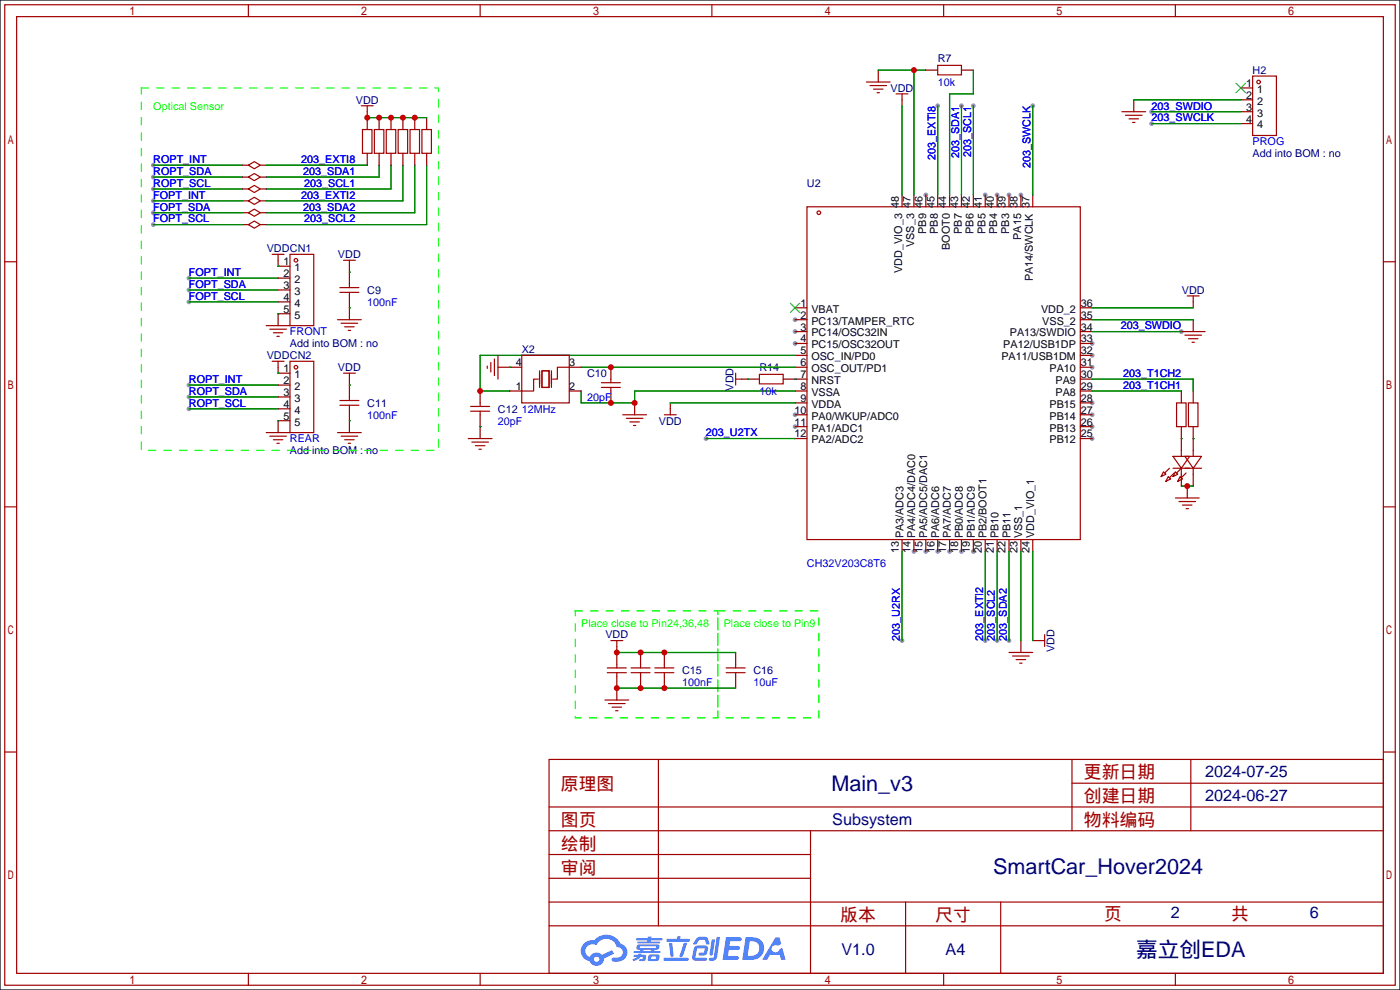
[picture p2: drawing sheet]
<svg xmlns="http://www.w3.org/2000/svg" width="299mm" height="212mm" viewBox="0 0 299 212" stroke-linecap="round" stroke-linejoin="round" font-family="sans-serif">
<path d="M0 0h299.2v211.6h-299.2z" fill="#fff" stroke="#000" stroke-width=".25"/>
<g fill="#999">
<circle cx="169.9" cy="68.3" r=".51"/>
<circle cx="169.9" cy="70.9" r=".51"/>
<circle cx="169.9" cy="73.4" r=".51"/>
<circle cx="169.9" cy="88.6" r=".51"/>
<circle cx="169.9" cy="91.2" r=".51"/>
<circle cx="195.3" cy="117.9" r=".51"/>
<circle cx="197.9" cy="117.9" r=".51"/>
<circle cx="200.4" cy="117.9" r=".51"/>
<circle cx="202.9" cy="117.9" r=".51"/>
<circle cx="205.5" cy="117.9" r=".51"/>
<circle cx="208" cy="117.9" r=".51"/>
<circle cx="233.4" cy="73.4" r=".51"/>
<circle cx="233.4" cy="75.9" r=".51"/>
<circle cx="233.4" cy="78.5" r=".51"/>
<circle cx="233.4" cy="86.1" r=".51"/>
<circle cx="233.4" cy="88.6" r=".51"/>
<circle cx="233.4" cy="91.2" r=".51"/>
<circle cx="233.4" cy="93.7" r=".51"/>
<circle cx="197.9" cy="41.7" r=".51"/>
<circle cx="210.6" cy="41.7" r=".51"/>
<circle cx="213.1" cy="41.7" r=".51"/>
<circle cx="215.6" cy="41.7" r=".51"/>
<circle cx="218.2" cy="41.7" r=".51"/>
<circle cx="252.5" cy="70.9" r=".51"/>
<circle cx="220.7" cy="22.6" r=".51"/>
<circle cx="215.6" cy="136.9" r=".51"/>
<circle cx="213.1" cy="136.9" r=".51"/>
<circle cx="205.5" cy="22.6" r=".51"/>
<circle cx="208" cy="22.6" r=".51"/>
<circle cx="32.8" cy="37.8" r=".51"/>
<circle cx="32.8" cy="40.4" r=".51"/>
<circle cx="32.8" cy="35.3" r=".51"/>
<circle cx="150.9" cy="93.7" r=".51"/>
<circle cx="192.8" cy="136.9" r=".51"/>
<circle cx="210.6" cy="136.9" r=".51"/>
<circle cx="200.4" cy="22.6" r=".51"/>
<circle cx="246.1" cy="26.4" r=".51"/>
<circle cx="246.1" cy="23.9" r=".51"/>
<circle cx="40.4" cy="62" r=".51"/>
<circle cx="40.4" cy="64.5" r=".51"/>
<circle cx="40.4" cy="59.4" r=".51"/>
<circle cx="40.4" cy="82.3" r=".51"/>
<circle cx="40.4" cy="87.4" r=".51"/>
<circle cx="40.4" cy="84.8" r=".51"/>
<circle cx="32.8" cy="45.5" r=".51"/>
<circle cx="32.8" cy="48" r=".51"/>
<circle cx="32.8" cy="42.9" r=".51"/>
</g>
<g fill="none" stroke="#a10000" stroke-width=".25">
<path d="M1 1h297.2v209.6h-297.2zM3.6 3.6h292.1v204.4h-292.1zM53.1 1v2.6M102.6 1v2.6M152.1 1v2.6M201.7 1v2.6M251.2 1v2.6M1 55.9h2.6M295.7 55.9h2.5M1 108.3h2.6M295.7 108.3h2.5M1 160.7h2.6"/>
<path d="M117.3 162.3h178.4v45.7h-178.4zM117.3 177.5h178.4M117.3 172.5h178.4M140.7 162.3v35.6M173.2 177.5v30.5M229.1 162.3v15.2M229.1 167.4h66.6M254.5 162.3v15.2M295.7 160.7h2.5M117.3 182.6h55.9M117.3 197.9h178.4M117.3 192.8h178.4"/>
<path d="M117.3 187.7h55.9M193.5 192.8v15.2M213.9 192.8v15.2M53.1 208v2.6M102.6 208v2.6M152.1 208v2.6M201.7 208v2.6M251.2 208v2.6"/>
</g>
<g fill="#5487ff">
<path d="M155.2 200.3h2.6a.48 .48 0 0 1 .7 .4 .48 .48 0 0 1-.6 .4h-1.8l-.2 1.1h1.9a.43 .43 0 0 1 .4 .4 .43 .43 0 0 1-.5 .4h-1.9l-.2 1.3h1.7a.45 .45 0 0 1 .5 .2 .45 .45 0 0 1-.1 .6h-3.3z"/>
<path d="M165.7 200.3h.9l.4 1.5-.8 .3a.84 .84 0 0 0-1.2 .3 .84 .84 0 0 0 .4 1.1 .84 .84 0 0 0 1.1-.4l.1-.2 .6-.3 .7 2.5h-1l-.2-1h-2.1l-.6 1h-1.1z"/>
<path d="M152.1 200.8h.7l-.5 3.1a.36 .36 0 0 1-.3 .3 .36 .36 0 0 1-.4-.3z"/>
<path d="M153.2 200.2h.7l-.6 4.3a1.13 1.13 0 0 1-1.8 .6l.2-.4h.7l.2-.2z"/>
<path d="M148.9 200.6l.6-.4h1a.77 .77 0 0 1 .9 .5l.3 1-.2 .2h-.5l-.3-.9-.2-.2-1 .1-.7 1-.6-.1-.1-.2z"/>
<path d="M148.4 202.4l.6-.3h1.7a.81 .81 0 0 1 .7 .5 .81 .81 0 0 1-.2 .8 .81 .81 0 0 1-.9 .8h-.7a.32 .32 0 0 1-.3-.3 .32 .32 0 0 1 .4-.3h.7l.2-.9-1.6 .1-.4 1.8 2.2 .1a.32 .32 0 0 1 .3 .4 .32 .32 0 0 1-.4 .2h-2.2l-.5-.3-.1-.5z"/>
<path d="M141.9 204.7h5a.33 .33 0 0 1 .3 .3 .33 .33 0 0 1-.3 .3h-4.9l-.2-.1z"/>
<path d="M146.1 201.5h.8l-.7 2a.98 .98 0 0 1-.7 1.1l-.3-.3z"/>
<path d="M143 201.6h.7l.3 2.5a.34 .34 0 0 1-.3 .4 .34 .34 0 0 1-.4-.3z"/>
<path d="M142.5 200.7h2.1l.3-.6h.6l-.1 .6h1.7a.32 .32 0 0 1 .4 .3 .32 .32 0 0 1-.4 .3h-4.5l-.2-.2z"/>
<path d="M135.5 204.1h.9l.1-.3h.6v.3h.8a.82 .82 0 0 1-.5 1.3h-.8v-.4l.7-.1 .1-.3a.68 .68 0 0 0-1 .4l-1.1 .4-.1-.4 .9-.5h-.7z"/>
<path d="M136 200.5h2.4l.1-.3h.7v.3h2.2l.2 .3-.2 .2h-2.3v.2h1.8l.2 .3-.2 .1h-4.5l-.1-.4h2l.1-.2h-2.3l-.1-.2z"/>
<path d="M159.4 200.3l-.8 4.9h1.7a2.5 2.5 0 0 0 3-2.5 2.5 2.5 0 0 0-3.1-2.4zM160.3 201.1a1.61 1.61 0 0 1 2 1.5 1.61 1.61 0 0 1-1.8 1.7h-.7z"/>
<path d="M136.2 202a.55 .55 0 0 0-.2 .8 .55 .55 0 0 0 .7 .2l.1 .3h-1.3v.3l5.4 .1 .3-.2-.2-.2h-1.2l.2-.3a.7 .7 0 0 0 .8-.3 .7 .7 0 0 0 0-.8l-4.2-.1zM136.8 202.3l3.3-.1 .1 .1-.2 .3h-3.2zM137.5 203h1.7l-.2 .3h-1.4z"/>
<path d="M138.6 204.2a1.05 1.05 0 0 0 0 1.2 2.91 2.91 0 0 0 2.2-.2 .98 .98 0 0 0 0-1.2h-1.6zM139.2 204.5l.9-.1 .1 .4-.2 .2-.8-.1z"/>
<path d="M124.9 201.6a2.23 2.23 0 0 0-.7 2.3 2.23 2.23 0 0 0 1.8 1.6 1.58 1.58 0 0 0 1.8 .9 1.58 1.58 0 0 0 1.3-1.5l2.2-1.1-.5-.7-2.1 1a1.65 1.65 0 0 0-2.7 .4 1.45 1.45 0 0 1-.8-1.9 1.45 1.45 0 0 1 2-.7l.3 .1a2.3 2.3 0 0 1 2.3-1.3 2.3 2.3 0 0 1 2 1.7 1.12 1.12 0 0 1 1.3 1 1.12 1.12 0 0 1-1.1 1.2h-.7a.45 .45 0 0 0-.6 .4 .45 .45 0 0 0 .5 .5 2.21 2.21 0 0 0 2.2-.5 2.21 2.21 0 0 0 .5-2.3 2.13 2.13 0 0 0-1.3-1.1 3.3 3.3 0 0 0-5.6-.7l-1.1 .1zM127 205a.57 .57 0 0 1 1.1 0 .57 .57 0 0 1-1.1 0z"/>
</g>
<g fill="none" stroke="#a10000" stroke-width=".25">
<path d="M185.2 17.5h5M185.9 18.3h3.6M186.7 19.1h2M187.5 19.8h.5M200.4 14h5.1v2h-5.1zM267.7 16.3h5.1v12.7h-5.1zM53.1 35.3l1.3-.8 1.2 .8-1.2 .8zM53.1 37.8l1.3-.7 1.2 .7-1.2 .8zM77.2 22.6h2.6M77.5 27.7h2v5.1h-2zM78.5 22.6v1.3M80 27.7h2v5.1h-2z"/>
<path d="M82.5 27.7h2.1v5.1h-2.1zM85.1 27.7h2v5.1h-2zM87.6 27.7h2.1v5.1h-2.1zM90.2 27.7h2v5.1h-2zM191.5 20.1h2.6M192.8 20.1v1.2M239.8 23.9h5.1M240.5 24.6h3.6M241.3 25.4h2M242.1 26.2h.5M53.1 42.9l1.3-.7 1.2 .7-1.2 .8zM53.1 45.5l1.3-.8 1.2 .8-1.2 .7z"/>
<path d="M53.1 48l1.3-.8 1.2 .8-1.2 .8zM53.1 40.4l1.3-.8 1.2 .8-1.2 .7zM58.2 54.4h2.5M59.4 54.4v1.2M62 54.4h5.1v15.2h-5.1zM73.4 55.6h2.5M74.7 55.6v1.3M172.5 44.2h58.4v71.1h-58.4zM56.9 69.6h5.1M57.7 70.4h3.5M58.2 77.2h2.5M58.4 71.1h2.1"/>
<path d="M59.2 71.9h.5M59.4 77.2v1.3M62 77.2h5.1v15.3h-5.1zM72.1 68.3h5.1M72.6 62.5h4.1M72.6 61.5h4.1M72.9 69.1h3.6M73.4 79.8h2.5M73.7 69.8h2M74.4 70.6h.5M74.7 60.7v.8M74.7 62.5v.7"/>
<path d="M74.7 79.8v1.2M104.1 78.2v.5M104.9 77.5v2M105.7 76.7v3.6M106.4 75.9v5.1M111.5 75.9h10.2v10.2h-10.2zM115.3 79.2v3.6M115.8 79.2h1.5v3.6h-1.5zM117.9 79.2v3.6M121.7 78.5h-2.6v2.5h-1M157.2 79.8v2.5M252.5 70.9h5.1"/>
<path d="M253.2 71.6h3.6M253.7 63.2h2.6M254 72.4h2M254.8 73.2h.5M255 63.2v1.3M56.9 92.5h5.1M57.7 93.2h3.5M58.4 94h2.1M59.2 94.7h.5M72.1 92.5h5.1M72.6 86.6h4.1M72.6 85.6h4.1"/>
<path d="M72.9 93.2h3.6M73.7 94h2M74.4 94.7h.5M74.7 84.8v.8M74.7 86.6v.8M100.1 93.7h5.1M100.6 87.9h4M100.6 86.9h4M100.8 94.5h3.6M101.6 95.2h2M102.4 96h.5M102.6 86.1v.8"/>
<path d="M102.6 87.9v.7M115.1 81h-1.1v2.6h-2.5M128.5 82.8h4.1M128.5 81.8h4.1M130.6 81v.8M130.6 82.8v.8M133.1 88.6h5.1M133.9 89.4h3.5M134.6 90.2h2.1M135.4 90.9h.5M142 88.6h2.5M143.3 87.4v1.2"/>
<path d="M157.2 81h1.3M162.3 80h5.1v2h-5.1zM250.7 97.5h3.6l-1.8 2.6zM251.5 86.1h2v5.1h-2zM252.5 96.3v1.2M253.2 97.5h3.6l-1.8 2.6zM254 86.1h2v5.1h-2zM255 96.3v1.2M248.7 100.8l.5 .5-1 .6zM249.7 101.9l.5 .5-1 .5zM249.9 100.1l-1 1M250.7 100.1h6.1"/>
<path d="M251 101.1l-1.1 1M251.2 100.8l.5 .5-1 .6zM251.2 106.4h5.1M251.5 101.1l1-1v1.2M252 107.2h3.5M252.2 101.9l.5 .5-1 .5zM252.7 107.9h2.1M253.5 108.7h.5M253.5 101.1l-1 1M255 100.1v1.2M130.6 136.9h2.5M131.8 136.9v1.3"/>
<path d="M215.6 139.4h5.1M222 136.9h1.3M223.3 135.6v2.6M129.3 149.6h5.1M129.8 143.8h4.1M129.8 142.7h4.1M130 150.4h3.6M130.8 151.1h2M131.6 151.9h.5M131.8 142v.7M131.8 143.8v.7M134.9 143.8h4"/>
<path d="M134.9 142.7h4M136.9 142v.7M136.9 143.8v.7M140 143.8h4M140 142.7h4M142 142v.7M142 143.8v.7M155.2 143.8h4.1M155.2 142.7h4.1M157.2 142v.7M157.2 143.8v.7M216.4 140.2h3.6"/>
<path d="M217.2 141h2M217.9 141.7h.5"/>
<circle cx="269" cy="17.5" r=".38"/>
<circle cx="63.2" cy="55.6" r=".38"/>
<circle cx="175" cy="45.5" r=".38"/>
<circle cx="63.2" cy="78.5" r=".38"/>
</g>
<g fill="none" stroke="#870000" stroke-width=".25">
<path d="M187.7 15v2.5M197.9 15h2.5M205.5 15h2.5M265.2 18.8h2.5M51.8 35.3h1.3M51.8 37.8h1.3M55.6 35.3h1.3M55.6 37.8h1.3M78.5 23.9v3.8M78.5 32.8v2.5M81 25.1v2.6M81 32.8v2.5"/>
<path d="M83.6 25.1v2.6M83.6 32.8v2.5M86.1 25.1v2.6M86.1 32.8v2.5M88.6 25.1v2.6M88.6 32.8v2.5M91.2 25.1v2.6M91.2 32.8v2.5M192.8 21.3v1.3M242.3 21.3v2.6M265.2 21.3h2.5M265.2 23.9h2.5"/>
<path d="M265.2 26.4h2.5M51.8 42.9h1.3M51.8 45.5h1.3M51.8 48h1.3M51.8 40.4h1.3M55.6 42.9h1.3M55.6 45.5h1.3M55.6 48h1.3M55.6 40.4h1.3M59.4 55.6v1.3h2.6M59.4 59.4h2.6M74.7 56.9v3.8"/>
<path d="M192.8 41.7v2.5M195.3 41.7v2.5M197.9 41.7v2.5M200.4 41.7v2.5M202.9 41.7v2.5M205.5 41.7v2.5M208 41.7v2.5M210.6 41.7v2.5M213.1 41.7v2.5M215.6 41.7v2.5M218.2 41.7v2.5M220.7 41.7v2.5"/>
<path d="M59.4 78.5v1.3h2.6M59.4 62h2.6M59.4 64.5h2.6M62 67.1h-2.6v2.5M74.7 63.2v5.1M106.4 78.5h5.1M121.7 78.5h2.5M130.6 78.5v2.5M169.9 65.8h2.6M169.9 68.3h2.6M169.9 70.9h2.6M169.9 73.4h2.6"/>
<path d="M169.9 75.9h2.6M169.9 78.5h2.6M230.9 65.8h2.5M230.9 68.3h2.5M230.9 70.9h2.5M230.9 73.4h2.5M230.9 75.9h2.5M230.9 78.5h2.5M255 64.5v1.3M255 68.3v2.6M59.4 82.3h2.6M59.4 84.8h2.6"/>
<path d="M59.4 87.4h2.6M62 89.9h-2.6v2.6M74.7 81v3.8M74.7 87.4v5.1M102.6 83.6v2.5M102.6 88.6v5.1M109 83.6h2.5M121.7 83.6h2.5M130.6 83.6v2.5M135.6 86.1v2.5M143.3 86.1v1.3M158.5 81h3.8"/>
<path d="M167.4 81h5.1M169.9 83.6h2.6M169.9 86.1h2.6M169.9 88.6h2.6M169.9 91.2h2.6M169.9 93.7h2.6M230.9 81h2.5M230.9 83.6h2.5M230.9 86.1h2.5M230.9 88.6h2.5M230.9 91.2h2.5M230.9 93.7h2.5"/>
<path d="M252.5 83.6v2.5M252.5 91.2v5.1M255 83.6v2.5M255 91.2v5.1M192.8 115.3v2.6M195.3 115.3v2.6M197.9 115.3v2.6M200.4 115.3v2.6M202.9 115.3v2.6M205.5 115.3v2.6M208 115.3v2.6M210.6 115.3v2.6"/>
<path d="M213.1 115.3v2.6M215.6 115.3v2.6M218.2 115.3v2.6M220.7 115.3v2.6M252.5 101.3v2.6M253.7 103.9v2.5M255 101.3v2.6M131.8 138.2v3.8M136.9 139.4v2.6M142 139.4v2.6M157.2 139.4v2.6M218.2 136.9v2.5"/>
<path d="M220.7 136.9h1.3M131.8 144.5v5.1M136.9 144.5v2.6M142 144.5v2.6M157.2 144.5v2.6"/>
</g>
<path d="M264.2 17.8l2 2M266.2 17.8l-2 2M168.9 64.8l2 2M170.9 64.8l-2 2" fill="none" stroke="#3c3" stroke-width=".25"/>
<g fill="none" stroke="#008700" stroke-width=".25">
<path d="M187.7 15h10.2M195.3 15v26.7M208 15v5.1h-5.1v21.6M32.8 37.8h19M32.8 35.3h19M56.9 35.3h21.6M78.5 25.1h12.7M81 35.3v2.5h-24.1M83.6 35.3v5.1h-26.7M86.1 35.3v7.6h-29.2M88.6 35.3v10.2h-31.7M91.2 35.3v12.7h-34.3"/>
<path d="M192.8 22.6v19.1M200.4 22.6v19.1M205.5 22.6v19.1M208 22.6v19.1M220.7 22.6v19.1M242.3 21.3h22.9M246.1 26.4h19.1M246.1 23.9h19.1M32.8 45.5h19M32.8 48h19M32.8 40.4h19M32.8 42.9h19"/>
<path d="M40.4 59.4h19M59.4 56.9h.1M74.7 58.2h.1M40.4 62h19M40.4 64.5h19M59.4 79.8h.1M59.4 67.1h.1M74.7 65.8h.1M109 78.5h.1M124.2 78.5h45.7M169.9 75.9h-67.3v7.7h6.4M233.4 65.8h21.6"/>
<path d="M233.4 68.3h21.6M233.4 70.9h19.1M40.4 82.3h19M40.4 87.4h19M40.4 84.8h19M59.4 89.9h.1M74.7 82.3h.1M74.7 89.9h.1M102.6 91.2h.1M124.2 83.6v2.5h11.4v-2.5h34.3M143.3 86.1h26.6M150.9 93.7h19"/>
<path d="M159.8 81h.1M169.9 81h.1M233.4 83.6h19.1M233.4 81h21.6v2.6M252.5 93.7h.1M255 93.7h.1M192.8 117.9v19M210.6 117.9v19M213.1 117.9v19M215.6 117.9v19M218.2 117.9v19M220.7 117.9v19"/>
<path d="M252.5 103.9h2.5M131.8 139.4h25.4M131.8 147.1h25.4"/>
</g>
<path d="M30.2 18.8h63.5v77.5h-63.5zM122.9 130.6h30.5v22.8h-30.5zM153.4 130.6h21.6v22.8h-21.6z" fill="none" stroke="#0f0" stroke-width=".25" stroke-dasharray="1.5 1.8"/>
<g fill="#c00">
<circle cx="195.3" cy="15" r=".63"/>
<circle cx="135.6" cy="86.1" r=".63"/>
<circle cx="130.6" cy="86.1" r=".63"/>
<circle cx="81" cy="25.1" r=".63"/>
<circle cx="78.5" cy="25.1" r=".63"/>
<circle cx="83.6" cy="25.1" r=".63"/>
<circle cx="88.6" cy="25.1" r=".63"/>
<circle cx="86.1" cy="25.1" r=".63"/>
<circle cx="102.6" cy="83.6" r=".63"/>
<circle cx="130.6" cy="78.5" r=".63"/>
<circle cx="253.7" cy="103.9" r=".63"/>
<circle cx="131.8" cy="147.1" r=".63"/>
<circle cx="136.9" cy="147.1" r=".63"/>
<circle cx="142" cy="147.1" r=".63"/>
<circle cx="131.8" cy="139.4" r=".63"/>
<circle cx="136.9" cy="139.4" r=".63"/>
<circle cx="142" cy="139.4" r=".63"/>
</g>
<g font-size="4.6" fill="#000080">
<text x="177.7" y="169">Main_v3</text>
<text x="212.2" y="186.8">SmartCar_Hover2024</text>
<text x="242.8" y="204.6">嘉立创EDA</text>
</g>
<g font-size="3.8" fill="#a00000">
<text x="231.6" y="166.4">更新日期</text>
<text x="119.9" y="168.9">原理图</text>
<text x="231.6" y="171.5">创建日期</text>
<text x="119.9" y="176.5">图页</text>
<text x="231.6" y="176.5">物料编码</text>
<text x="119.9" y="181.6">绘制</text>
<text x="119.9" y="186.7">审阅</text>
<text x="179.6" y="196.9">版本</text>
<text x="199.9" y="196.9">尺寸</text>
<text x="236" y="196.6">页</text>
<text x="263.1" y="196.6">共</text>
</g>
<g font-size="3.5" fill="#000080">
<text x="257.6" y="166.1">2024-07-25</text>
<text x="257.6" y="171.1">2024-06-27</text>
<text x="177.9" y="176.2">Subsystem</text>
<text x="250.2" y="196.3">2</text>
<text x="280" y="196.3">6</text>
<text x="179.8" y="204.2">V1.0</text>
<text x="202.1" y="204.2">A4</text>
</g>
<g font-size="2.3" fill="#000080">
<text x="200.4" y="13.3">R7</text>
<text x="267.7" y="15.8">H2</text>
<text x="76" y="22.1">VDD</text>
<text x="190.3" y="19.6">VDD</text>
<text x="267.7" y="33.6">Add into BOM : no</text>
<text x="172.5" y="39.9">U2</text>
<text x="57" y="53.9">VDDCN1</text>
<text x="72.2" y="55.2">VDD</text>
<text x="78.5" y="62.8">C9</text>
<text x="252.6" y="62.8">VDD</text>
<text x="57" y="76.8">VDDCN2</text>
<text x="62" y="74.2">Add into BOM : no</text>
<text x="111.5" y="75.5">X2</text>
<text x="72.2" y="79.3">VDD</text>
<text x="125.5" y="80.6">C10</text>
<text x="156.8" y="83.5" transform="rotate(-90 156.8 83.5)">VDD</text>
<text x="162.3" y="79.3">R14</text>
<text x="78.5" y="86.9">C11</text>
<text x="106.4" y="88.2">C12</text>
<text x="140.8" y="90.7">VDD</text>
<text x="62" y="97.1">Add into BOM : no</text>
<text x="129.4" y="136.4">VDD</text>
<text x="225.3" y="139.3" transform="rotate(-90 225.3 139.3)">VDD</text>
<text x="145.8" y="144.1">C15</text>
<text x="161" y="144.1">C16</text>
</g>
<g font-size="2.3" fill="#0f0">
<text x="32.8" y="23.4">Optical Sensor</text>
<text x="124.2" y="133.9">Place close to Pin24,36,48</text>
<text x="154.7" y="133.9">Place close to Pin9</text>
</g>
<g font-size="2.3" fill="#00f">
<text x="200.4" y="18.3">10k</text>
<text x="246.1" y="23.4">203_SWDIO</text>
<text x="246.1" y="26">203_SWCLK</text>
<text x="32.8" y="34.8">ROPT_INT</text>
<text x="64.4" y="34.8">203_EXTI8</text>
<text x="199.9" y="34.2" transform="rotate(-90 199.9 34.2)">203_EXTI8</text>
<text x="205" y="33.8" transform="rotate(-90 205 33.8)">203_SDA1</text>
<text x="207.6" y="33.5" transform="rotate(-90 207.6 33.5)">203_SCL1</text>
<text x="220.3" y="36" transform="rotate(-90 220.3 36)">203_SWCLK</text>
<text x="267.7" y="31">PROG</text>
<text x="32.8" y="37.4">ROPT_SDA</text>
<text x="32.8" y="39.9">ROPT_SCL</text>
<text x="64.8" y="37.4">203_SDA1</text>
<text x="65" y="39.9">203_SCL1</text>
<text x="32.8" y="45">FOPT_SDA</text>
<text x="32.8" y="47.5">FOPT_SCL</text>
<text x="32.8" y="42.5">FOPT_INT</text>
<text x="64.4" y="42.5">203_EXTI2</text>
<text x="64.8" y="45">203_SDA2</text>
<text x="65" y="47.5">203_SCL2</text>
<text x="40.4" y="59">FOPT_INT</text>
<text x="40.4" y="61.5">FOPT_SDA</text>
<text x="40.4" y="64.1">FOPT_SCL</text>
<text x="78.5" y="65.3">100nF</text>
<text x="62" y="71.7">FRONT</text>
<text x="239.5" y="70.4">203_SWDIO</text>
<text x="40.4" y="81.8">ROPT_INT</text>
<text x="240" y="83.1">203_T1CH1</text>
<text x="240" y="80.6">203_T1CH2</text>
<text x="40.4" y="86.9">ROPT_SCL</text>
<text x="40.4" y="84.4">ROPT_SDA</text>
<text x="78.5" y="89.5">100nF</text>
<text x="111.5" y="88.2">12MHz</text>
<text x="125.5" y="85.6">20pF</text>
<text x="162.3" y="84.4">10k</text>
<text x="62" y="94.5">REAR</text>
<text x="106.4" y="90.7">20pF</text>
<text x="150.9" y="93.3">203_U2TX</text>
<text x="172.5" y="121.2">CH32V203C8T6</text>
<text x="192.3" y="136.9" transform="rotate(-90 192.3 136.9)">203_U2RX</text>
<text x="210.1" y="136.9" transform="rotate(-90 210.1 136.9)">203_EXTI2</text>
<text x="212.6" y="136.9" transform="rotate(-90 212.6 136.9)">203_SCL2</text>
<text x="215.2" y="136.9" transform="rotate(-90 215.2 136.9)">203_SDA2</text>
<text x="145.8" y="146.6">100nF</text>
<text x="161" y="146.6">10uF</text>
</g>
<g font-size="2.3">
<text x="266.3" y="18.6">1</text>
<text x="266.3" y="21.1">2</text>
<text x="266.3" y="23.6">3</text>
<text x="268.7" y="19.8">1</text>
<text x="268.7" y="22.4">2</text>
<text x="266.3" y="26.2">4</text>
<text x="268.7" y="24.9">3</text>
<text x="268.7" y="27.5">4</text>
<text x="192.1" y="44.6" transform="rotate(-90 192.1 44.6)">48</text>
<text x="194.6" y="44.6" transform="rotate(-90 194.6 44.6)">47</text>
<text x="197.1" y="44.6" transform="rotate(-90 197.1 44.6)">46</text>
<text x="199.7" y="44.6" transform="rotate(-90 199.7 44.6)">45</text>
<text x="202.2" y="44.6" transform="rotate(-90 202.2 44.6)">44</text>
<text x="204.8" y="44.6" transform="rotate(-90 204.8 44.6)">43</text>
<text x="207.3" y="44.6" transform="rotate(-90 207.3 44.6)">42</text>
<text x="209.8" y="44.6" transform="rotate(-90 209.8 44.6)">41</text>
<text x="212.4" y="44.6" transform="rotate(-90 212.4 44.6)">40</text>
<text x="214.9" y="44.6" transform="rotate(-90 214.9 44.6)">39</text>
<text x="217.5" y="44.6" transform="rotate(-90 217.5 44.6)">38</text>
<text x="220" y="44.6" transform="rotate(-90 220 44.6)">37</text>
<text x="195.4" y="52.8" transform="rotate(-90 195.4 52.8)">VSS_3</text>
<text x="197.9" y="50" transform="rotate(-90 197.9 50)">PB9</text>
<text x="200.5" y="50" transform="rotate(-90 200.5 50)">PB8</text>
<text x="203" y="53.4" transform="rotate(-90 203 53.4)">BOOT0</text>
<text x="205.5" y="50" transform="rotate(-90 205.5 50)">PB7</text>
<text x="208.1" y="50" transform="rotate(-90 208.1 50)">PB6</text>
<text x="210.6" y="50" transform="rotate(-90 210.6 50)">PB5</text>
<text x="213.2" y="50" transform="rotate(-90 213.2 50)">PB4</text>
<text x="215.7" y="50" transform="rotate(-90 215.7 50)">PB3</text>
<text x="218.2" y="51.3" transform="rotate(-90 218.2 51.3)">PA15</text>
<text x="60.6" y="56.7">1</text>
<text x="60.6" y="59.2">2</text>
<text x="62.9" y="57.9">1</text>
<text x="192.8" y="58.3" transform="rotate(-90 192.8 58.3)">VDD_VIO_3</text>
<text x="60.6" y="61.7">3</text>
<text x="60.6" y="64.3">4</text>
<text x="62.9" y="60.5">2</text>
<text x="62.9" y="63">3</text>
<text x="62.9" y="65.6">4</text>
<text x="171.1" y="65.6">1</text>
<text x="220.8" y="60.1" transform="rotate(-90 220.8 60.1)">PA14/SWCLK</text>
<text x="231" y="65.6">36</text>
<text x="60.6" y="66.8">5</text>
<text x="62.9" y="68.1">5</text>
<text x="171.1" y="68.1">2</text>
<text x="171.1" y="70.6">3</text>
<text x="173.4" y="66.8">VBAT</text>
<text x="173.4" y="69.4">PC13/TAMPER_RTC</text>
<text x="173.4" y="71.9">PC14/OSC32IN</text>
<text x="215.8" y="71.9">PA13/SWDIO</text>
<text x="222.5" y="66.8">VDD_2</text>
<text x="222.8" y="69.4">VSS_2</text>
<text x="231" y="68.1">35</text>
<text x="231" y="70.6">34</text>
<text x="171.1" y="73.2">4</text>
<text x="171.1" y="75.7">5</text>
<text x="173.4" y="74.4">PC15/OSC32OUT</text>
<text x="173.4" y="77">OSC_IN/PD0</text>
<text x="214" y="77">PA11/USB1DM</text>
<text x="214.4" y="74.4">PA12/USB1DP</text>
<text x="231" y="73.2">33</text>
<text x="231" y="75.7">32</text>
<text x="60.6" y="79.5">1</text>
<text x="60.6" y="82.1">2</text>
<text x="62.9" y="80.8">1</text>
<text x="62.9" y="83.3">2</text>
<text x="110.2" y="83.3">1</text>
<text x="110.2" y="78.3">4</text>
<text x="121.7" y="78.3">3</text>
<text x="121.7" y="83.3">2</text>
<text x="171.1" y="78.3">6</text>
<text x="171.1" y="80.8">7</text>
<text x="171.1" y="83.3">8</text>
<text x="173.4" y="79.5">OSC_OUT/PD1</text>
<text x="173.4" y="82.1">NRST</text>
<text x="224.3" y="79.5">PA10</text>
<text x="225.6" y="82.1">PA9</text>
<text x="231" y="78.3">31</text>
<text x="231" y="80.8">30</text>
<text x="231" y="83.3">29</text>
<text x="60.6" y="84.6">3</text>
<text x="60.6" y="87.1">4</text>
<text x="60.6" y="89.7">5</text>
<text x="62.9" y="85.9">3</text>
<text x="62.9" y="88.4">4</text>
<text x="169.8" y="88.4">10</text>
<text x="171.1" y="85.9">9</text>
<text x="173.4" y="84.6">VSSA</text>
<text x="173.4" y="87.1">VDDA</text>
<text x="173.4" y="89.7">PA0/WKUP/ADC0</text>
<text x="224.3" y="87.1">PB15</text>
<text x="224.3" y="89.7">PB14</text>
<text x="225.6" y="84.6">PA8</text>
<text x="231" y="85.9">28</text>
<text x="231" y="88.4">27</text>
<text x="62.9" y="91">5</text>
<text x="169.8" y="91">11</text>
<text x="169.8" y="93.5">12</text>
<text x="173.4" y="92.2">PA1/ADC1</text>
<text x="173.4" y="94.8">PA2/ADC2</text>
<text x="224.3" y="92.2">PB13</text>
<text x="224.3" y="94.8">PB12</text>
<text x="231" y="91">26</text>
<text x="231" y="93.5">25</text>
<text x="192.1" y="118.2" transform="rotate(-90 192.1 118.2)">13</text>
<text x="193.1" y="115" transform="rotate(-90 193.1 115)">PA3/ADC3</text>
<text x="194.6" y="118.2" transform="rotate(-90 194.6 118.2)">14</text>
<text x="195.6" y="115" transform="rotate(-90 195.6 115)">PA4/ADC4/DAC0</text>
<text x="197.1" y="118.2" transform="rotate(-90 197.1 118.2)">15</text>
<text x="198.2" y="115" transform="rotate(-90 198.2 115)">PA5/ADC5/DAC1</text>
<text x="199.7" y="118.2" transform="rotate(-90 199.7 118.2)">16</text>
<text x="200.7" y="115" transform="rotate(-90 200.7 115)">PA6/ADC6</text>
<text x="202.2" y="118.2" transform="rotate(-90 202.2 118.2)">17</text>
<text x="203.2" y="115" transform="rotate(-90 203.2 115)">PA7/ADC7</text>
<text x="204.8" y="118.2" transform="rotate(-90 204.8 118.2)">18</text>
<text x="205.8" y="115" transform="rotate(-90 205.8 115)">PB0/ADC8</text>
<text x="207.3" y="118.2" transform="rotate(-90 207.3 118.2)">19</text>
<text x="208.3" y="115" transform="rotate(-90 208.3 115)">PB1/ADC9</text>
<text x="209.8" y="118.2" transform="rotate(-90 209.8 118.2)">20</text>
<text x="210.9" y="115" transform="rotate(-90 210.9 115)">PB2/BOOT1</text>
<text x="212.4" y="118.2" transform="rotate(-90 212.4 118.2)">21</text>
<text x="213.4" y="115" transform="rotate(-90 213.4 115)">PB10</text>
<text x="214.9" y="118.2" transform="rotate(-90 214.9 118.2)">22</text>
<text x="215.9" y="115" transform="rotate(-90 215.9 115)">PB11</text>
<text x="217.5" y="118.2" transform="rotate(-90 217.5 118.2)">23</text>
<text x="218.5" y="115" transform="rotate(-90 218.5 115)">VSS_1</text>
<text x="220" y="118.2" transform="rotate(-90 220 118.2)">24</text>
<text x="221" y="115" transform="rotate(-90 221 115)">VDD_VIO_1</text>
</g>
</svg>
